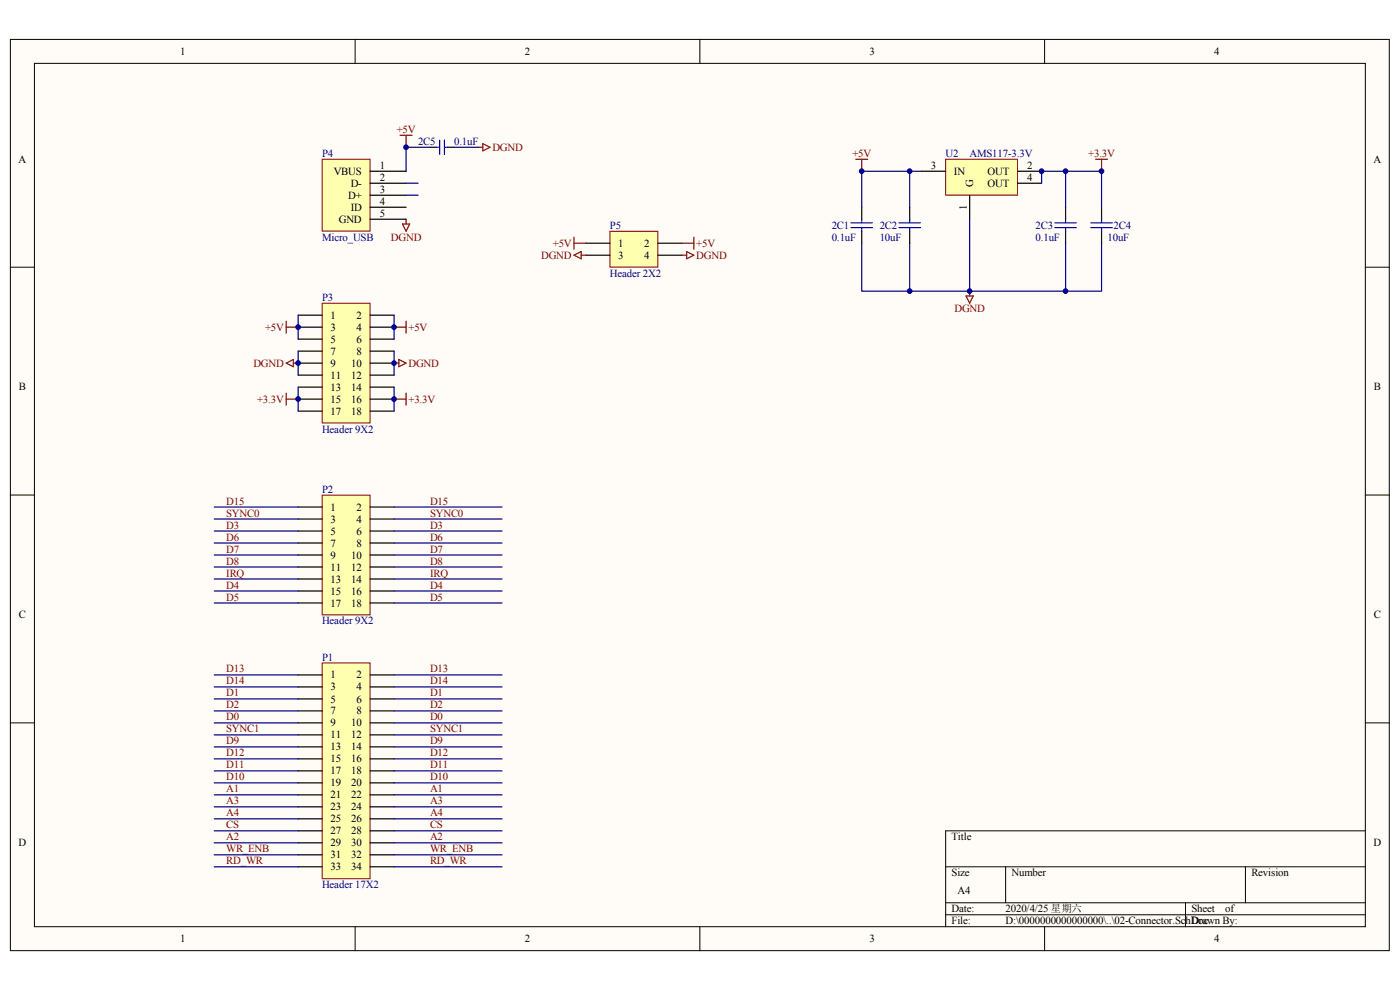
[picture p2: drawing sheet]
<svg xmlns="http://www.w3.org/2000/svg" width="297mm" height="210mm" viewBox="0 0 297 210" stroke-linecap="round" stroke-linejoin="round" font-family="sans-serif">
<path d="M2.2 8.4h292.5v193.3h-292.5z" fill="#fffcf8"/>
<path d="M2.2 8.4h292.5v193.3h-292.5z" fill="none" stroke="#000" stroke-width=".21"/>
<path d="M7.3 13.5h282.3v183.1h-282.3z" fill="#fffcf8"/>
<g fill="none" stroke="#000" stroke-width=".21">
<path d="M7.3 13.4h282.3v183.2h-282.3zM75.3 8.3v5.1M148.5 8.3v5.1M221.6 8.3v5.1M2.2 56.7h5.1M289.7 56.7h5M2.2 105h5.1M289.7 105h5M2.2 153.3h5.1M289.7 153.3h5M289.7 176.2h-89.1v20.4M75.3 196.6v5.1"/>
<path d="M148.5 196.6v5.1M200.6 183.9h89.1M200.6 191.5h89.1M200.6 194h89.1M213.3 183.9v7.6M221.6 196.6v5.1M251.5 191.5v5.1M264.2 183.9v7.6"/>
</g>
<path d="M182.8 44v2.5M182.8 49v2.6M226.1 44v2.5M226.1 49v2.6" fill="none" stroke="#000" stroke-width=".25"/>
<path d="M180.5 48.3h4.6M180.5 47.3h4.6M182.8 46.5v.8M182.8 48.3v.7M223.8 48.3h4.5M223.8 47.3h4.5M226.1 46.5v.8M226.1 48.3v.7" fill="none" stroke="#00f" stroke-width=".25"/>
<path d="M226.1 36.3v7.7M182.8 44v-7.7h10.2v7.7M182.8 51.6v10.2h50.9v-10.2M193 51.6v10.2M226.1 51.6v10.2" fill="none" stroke="#000080" stroke-width=".25"/>
<path d="M181.5 33.8h2.6M182.8 33.8v2.5M232.4 33.8h2.6M233.7 33.8v2.5M204.9 62.8h1.6l-.8 1.5zM205.7 61.8v1" fill="none" stroke="#800000" stroke-width=".25"/>
<path d="M200.6 33.8h15.3v7.6h-15.3z" fill="#ffffb0"/>
<path d="M200.6 33.8h15.3v7.6h-15.3z" fill="none" stroke="#800000" stroke-width=".21"/>
<path d="M91.2 31.2h1.3M95.1 31.2h1.2M195.5 36.3h5.1M215.9 36.3h5.1M215.9 38.9h5.1M193 44v2.5M193 49v2.6M205.7 41.4v5.1M233.7 44v2.5M233.7 49v2.6" fill="none" stroke="#000" stroke-width=".25"/>
<path d="M91.2 31.2h-5.1v5.1M96.3 31.2h5.1M182.8 36.3h.1M193 36.3h2.5M221 38.9v-2.6h12.7v7.7M205.7 46.5v15.3" fill="none" stroke="#000080" stroke-width=".25"/>
<path d="M92.5 31.2h.8M93.3 29.7v3.1M94.3 31.2h.8M94.3 29.7v3.1M190.7 48.3h4.6M190.7 47.3h4.6M193 46.5v.8M193 48.3v.7M231.4 48.3h4.6M231.4 47.3h4.6M233.7 46.5v.8M233.7 48.3v.7" fill="none" stroke="#00f" stroke-width=".25"/>
<path d="M84.9 28.7h2.5M86.1 28.7v2.5M101.4 31.2h1M102.4 30.5l1.6 .7-1.6 .8zM85.4 47.5h1.5l-.8 1.5zM86.1 46.5v1" fill="none" stroke="#800000" stroke-width=".25"/>
<path d="M68.4 33.8h10.1v15.2h-10.1z" fill="#ffffb0"/>
<path d="M68.3 33.8h10.2v15.2h-10.2z" fill="none" stroke="#800000" stroke-width=".21"/>
<path d="M78.5 36.3h7.6M78.5 38.9h7.6M78.5 41.4h7.6M78.5 44h7.6M78.5 46.5h7.6" fill="none" stroke="#000" stroke-width=".25"/>
<path d="M86.1 38.9h2.6M86.1 41.4h2.6" fill="none" stroke="#000080" stroke-width=".25"/>
<path d="M68.4 64.3h10.1v25.4h-10.1z" fill="#ffffb0"/>
<path d="M68.3 64.3h10.2v25.4h-10.2z" fill="none" stroke="#800000" stroke-width=".21"/>
<g fill="none" stroke="#000" stroke-width=".25">
<path d="M63.3 66.9h5M63.3 69.4h5M63.3 71.9h5M63.3 74.5h5M63.3 77h5M63.3 79.6h5M78.5 66.9h5.1M78.5 69.4h5.1M78.5 71.9h5.1M78.5 74.5h5.1M78.5 77h5.1M78.5 79.6h5.1"/>
<path d="M63.3 82.1h5M63.3 84.7h5M63.3 87.2h5M78.5 82.1h5.1M78.5 84.7h5.1M78.5 87.2h5.1"/>
</g>
<path d="M63.3 66.9v5M63.3 74.5v5.1M83.6 66.9v5M83.6 74.5v5.1M63.3 82.1v5.1M83.6 82.1v5.1" fill="none" stroke="#000080" stroke-width=".25"/>
<path d="M60.7 68.1v2.6M60.7 77l1.5-.7v1.5zM60.7 69.4h2.6M62.2 77h1.1M83.6 77h1M83.6 69.4h2.5M84.6 76.3l1.5 .7-1.5 .8zM86.1 68.1v2.6M60.7 83.4v2.5M60.7 84.7h2.6M83.6 84.7h2.5M86.1 83.4v2.5" fill="none" stroke="#800000" stroke-width=".25"/>
<path d="M129.4 49.1h10.2v7.6h-10.2z" fill="#ffffb0"/>
<path d="M129.4 49.1h10.2v7.6h-10.2z" fill="none" stroke="#800000" stroke-width=".21"/>
<path d="M124.3 51.6h5.1M124.3 54.1h5.1M139.6 51.6h5.1M139.6 54.1h5.1" fill="none" stroke="#000" stroke-width=".25"/>
<path d="M121.8 50.3v2.6M121.8 51.6h2.5M121.8 54.1l1.5-.7v1.5zM123.3 54.1h1M144.7 51.6h2.5M144.7 54.1h1M145.7 53.4l1.5 .7-1.5 .8zM147.2 50.3v2.6" fill="none" stroke="#800000" stroke-width=".25"/>
<path d="M68.4 105.1h10.1v25.3h-10.1z" fill="#ffffb0"/>
<path d="M68.3 105h10.2v25.4h-10.2z" fill="none" stroke="#800000" stroke-width=".21"/>
<g fill="none" stroke="#000" stroke-width=".25">
<path d="M63.3 107.6h5M63.3 110.1h5M63.3 112.6h5M63.3 115.2h5M63.3 117.7h5M78.5 107.6h5.1M78.5 110.1h5.1M78.5 112.6h5.1M78.5 115.2h5.1M78.5 117.7h5.1M63.3 120.3h5M63.3 122.8h5"/>
<path d="M63.3 125.4h5M63.3 127.9h5M78.5 120.3h5.1M78.5 122.8h5.1M78.5 125.4h5.1M78.5 127.9h5.1"/>
</g>
<path d="M68.4 140.7h10.1v45.7h-10.1z" fill="#ffffb0"/>
<path d="M68.3 140.6h10.2v45.8h-10.2z" fill="none" stroke="#800000" stroke-width=".21"/>
<g fill="none" stroke="#000" stroke-width=".25">
<path d="M63.3 143.2h5M63.3 145.7h5M63.3 148.3h5M63.3 150.8h5M63.3 153.3h5M63.3 155.9h5M63.3 158.4h5M78.5 143.2h5.1M78.5 145.7h5.1M78.5 148.3h5.1M78.5 150.8h5.1M78.5 153.3h5.1"/>
<path d="M78.5 155.9h5.1M78.5 158.4h5.1M63.3 161h5M63.3 163.5h5M63.3 166.1h5M63.3 168.6h5M63.3 171.1h5M63.3 173.7h5M63.3 176.2h5M63.3 178.8h5M78.5 161h5.1M78.5 163.5h5.1"/>
<path d="M78.5 166.1h5.1M78.5 168.6h5.1M78.5 171.1h5.1M78.5 173.7h5.1M78.5 176.2h5.1M78.5 178.8h5.1M63.3 181.3h5M63.3 183.9h5M78.5 181.3h5.1M78.5 183.9h5.1"/>
</g>
<g fill="none" stroke="#000080" stroke-width=".25">
<path d="M45.4 107.6h17.9M45.4 110.1h17.9M45.4 112.6h17.9M45.4 115.2h17.9M45.4 117.7h17.9M83.6 107.6h22.9M83.6 110.1h22.9M83.6 112.6h22.9M83.6 115.2h22.9M83.6 117.7h22.9M45.4 120.3h17.9M45.4 122.8h17.9"/>
<path d="M45.4 125.4h17.9M45.4 127.9h17.9M83.6 120.3h22.9M83.6 122.8h22.9M83.6 125.4h22.9M83.6 127.9h22.9M45.4 145.7h17.9M45.4 148.3h17.9M45.4 150.8h17.9M45.4 153.3h17.9M45.4 155.9h17.9M45.4 158.4h17.9"/>
<path d="M45.4 143.2h17.9M83.6 145.7h22.9M83.6 148.3h22.9M83.6 150.8h22.9M83.6 153.3h22.9M83.6 155.9h22.9M83.6 158.4h22.9M83.6 143.2h22.9M45.4 161h17.9M45.4 166.1h17.9M45.4 168.6h17.9M45.4 171.1h17.9"/>
<path d="M45.4 173.7h17.9M45.4 176.2h17.9M45.4 178.8h17.9M45.4 163.5h17.9M83.6 161h22.9M83.6 166.1h22.9M83.6 168.6h22.9M83.6 171.1h22.9M83.6 173.7h22.9M83.6 176.2h22.9M83.6 178.8h22.9M83.6 163.5h22.9"/>
<path d="M45.4 181.3h17.9M45.4 183.9h17.9M83.6 181.3h22.9M83.6 183.9h22.9"/>
</g>
<g fill="#000080" stroke="#000080" stroke-width=".21">
<circle cx="63.2" cy="84.6" r=".5"/>
<circle cx="63.2" cy="77" r=".5"/>
<circle cx="63.2" cy="69.4" r=".5"/>
<circle cx="83.6" cy="84.6" r=".5"/>
<circle cx="83.6" cy="77" r=".5"/>
<circle cx="83.6" cy="69.4" r=".5"/>
<circle cx="86.1" cy="31.2" r=".5"/>
<circle cx="182.8" cy="36.3" r=".5"/>
<circle cx="193" cy="61.8" r=".5"/>
<circle cx="193" cy="36.3" r=".5"/>
<circle cx="205.7" cy="61.8" r=".5"/>
<circle cx="221" cy="36.3" r=".5"/>
<circle cx="226" cy="61.8" r=".5"/>
<circle cx="226" cy="36.3" r=".5"/>
<circle cx="233.7" cy="36.3" r=".5"/>
</g>
<g font-size="2.3">
<text x="38.2" y="11.6">1</text>
<text x="111.4" y="11.6">2</text>
<text x="184.5" y="11.6">3</text>
<text x="257.6" y="11.6">4</text>
<text x="4" y="34.5">A</text>
<text x="80.6" y="35.8">1</text>
<text x="197.5" y="35.8">3</text>
<text x="217.9" y="35.8">2</text>
<text x="291.4" y="34.5">A</text>
<text x="70.8" y="37.1">VBUS</text>
<text x="74.4" y="39.6">D-</text>
<text x="80.6" y="38.4">2</text>
<text x="80.6" y="40.9">3</text>
<text x="202.4" y="37.1">IN</text>
<text x="206.4" y="39.6" transform="rotate(-90 206.4 39.6)">G</text>
<text x="209.5" y="37.1">OUT</text>
<text x="209.5" y="39.6">OUT</text>
<text x="217.9" y="38.4">4</text>
<text x="71.9" y="47.3">GND</text>
<text x="73.9" y="42.2">D+</text>
<text x="74.4" y="44.7">ID</text>
<text x="80.6" y="43.4">4</text>
<text x="80.6" y="46">5</text>
<text x="205.1" y="44.6" transform="rotate(-90 205.1 44.6)">1</text>
<text x="131.2" y="52.4">1</text>
<text x="136.7" y="52.4">2</text>
<text x="131.2" y="54.9">3</text>
<text x="136.7" y="54.9">4</text>
<text x="70.1" y="67.6">1</text>
<text x="70.1" y="70.2">3</text>
<text x="75.6" y="67.6">2</text>
<text x="75.6" y="70.2">4</text>
<text x="70.1" y="72.7">5</text>
<text x="70.1" y="75.2">7</text>
<text x="70.1" y="77.8">9</text>
<text x="74.5" y="77.8">10</text>
<text x="75.6" y="72.7">6</text>
<text x="75.6" y="75.2">8</text>
<text x="4" y="82.8">B</text>
<text x="70.1" y="80.3">11</text>
<text x="70.1" y="82.9">13</text>
<text x="74.5" y="80.3">12</text>
<text x="74.5" y="82.9">14</text>
<text x="291.4" y="82.8">B</text>
<text x="70.1" y="85.4">15</text>
<text x="70.1" y="88">17</text>
<text x="74.5" y="85.4">16</text>
<text x="74.5" y="88">18</text>
<text x="70.1" y="108.3">1</text>
<text x="70.1" y="110.9">3</text>
<text x="70.1" y="113.4">5</text>
<text x="75.6" y="108.3">2</text>
<text x="75.6" y="110.9">4</text>
<text x="75.6" y="113.4">6</text>
<text x="70.1" y="115.9">7</text>
<text x="70.1" y="118.5">9</text>
<text x="74.5" y="118.5">10</text>
<text x="75.6" y="115.9">8</text>
<text x="70.1" y="121">11</text>
<text x="70.1" y="123.6">13</text>
<text x="74.5" y="121">12</text>
<text x="74.5" y="123.6">14</text>
<text x="4" y="131.2">C</text>
<text x="70.1" y="126.1">15</text>
<text x="70.1" y="128.7">17</text>
<text x="74.5" y="126.1">16</text>
<text x="74.5" y="128.7">18</text>
<text x="291.4" y="131.2">C</text>
<text x="70.1" y="143.9">1</text>
<text x="75.6" y="143.9">2</text>
<text x="70.1" y="146.5">3</text>
<text x="70.1" y="149">5</text>
<text x="75.6" y="146.5">4</text>
<text x="75.6" y="149">6</text>
<text x="70.1" y="151.6">7</text>
<text x="70.1" y="154.1">9</text>
<text x="74.5" y="154.1">10</text>
<text x="75.6" y="151.6">8</text>
<text x="70.1" y="156.6">11</text>
<text x="70.1" y="159.2">13</text>
<text x="70.1" y="161.7">15</text>
<text x="74.5" y="156.6">12</text>
<text x="74.5" y="159.2">14</text>
<text x="74.5" y="161.7">16</text>
<text x="70.1" y="164.3">17</text>
<text x="70.1" y="166.8">19</text>
<text x="74.5" y="164.3">18</text>
<text x="74.5" y="166.8">20</text>
<text x="70.1" y="169.4">21</text>
<text x="70.1" y="171.9">23</text>
<text x="74.5" y="169.4">22</text>
<text x="74.5" y="171.9">24</text>
<text x="4" y="179.5">D</text>
<text x="70.1" y="174.4">25</text>
<text x="70.1" y="177">27</text>
<text x="70.1" y="179.5">29</text>
<text x="74.5" y="174.4">26</text>
<text x="74.5" y="177">28</text>
<text x="74.5" y="179.5">30</text>
<text x="201.9" y="178.2">Title</text>
<text x="291.4" y="179.5">D</text>
<text x="70.1" y="182.1">31</text>
<text x="70.1" y="184.6">33</text>
<text x="74.5" y="182.1">32</text>
<text x="74.5" y="184.6">34</text>
<text x="201.9" y="185.8">Size</text>
<text x="214.6" y="185.8">Number</text>
<text x="265.5" y="185.8">Revision</text>
<text x="203.1" y="189.7">A4</text>
<text x="201.9" y="193.5">Date:</text>
<text x="201.9" y="196">File:</text>
<text x="213.3" y="193.5">2020/4/25 星期六</text>
<text x="213.3" y="196">D:\0000000000000000\..\02-Connector.SchDoc</text>
<text x="252.8" y="193.5">Sheet</text>
<text x="254.3" y="196">rawn By:</text>
<text x="259.9" y="193.5">of</text>
<text x="38.2" y="199.9">1</text>
<text x="111.4" y="199.9">2</text>
<text x="184.5" y="199.9">3</text>
<text x="257.6" y="199.9">4</text>
</g>
<g font-size="2.3" fill="#800000">
<text x="84.2" y="28.2">+5V</text>
<text x="104.5" y="32">DGND</text>
<text x="180.8" y="33.3">+5V</text>
<text x="230.9" y="33.3">+3.3V</text>
<text x="82.9" y="51">DGND</text>
<text x="117.3" y="52.4">+5V</text>
<text x="147.7" y="52.4">+5V</text>
<text x="114.8" y="54.9">DGND</text>
<text x="147.7" y="54.9">DGND</text>
<text x="56.2" y="70.2">+5V</text>
<text x="86.7" y="70.2">+5V</text>
<text x="202.5" y="66.3">DGND</text>
<text x="53.8" y="77.8">DGND</text>
<text x="86.7" y="77.8">DGND</text>
<text x="54.5" y="85.4">+3.3V</text>
<text x="86.7" y="85.4">+3.3V</text>
<text x="48" y="107">D15</text>
<text x="91.2" y="107">D15</text>
<text x="48" y="109.6">SYNC0</text>
<text x="48" y="112.1">D3</text>
<text x="91.2" y="109.6">SYNC0</text>
<text x="91.2" y="112.1">D3</text>
<text x="48" y="114.7">D6</text>
<text x="48" y="119.7">D8</text>
<text x="48" y="117.2">D7</text>
<text x="91.2" y="114.7">D6</text>
<text x="91.2" y="119.7">D8</text>
<text x="91.2" y="117.2">D7</text>
<text x="48" y="122.3">IRQ</text>
<text x="48" y="124.8">D4</text>
<text x="91.2" y="122.3">IRQ</text>
<text x="91.2" y="124.8">D4</text>
<text x="48" y="127.4">D5</text>
<text x="91.2" y="127.4">D5</text>
<text x="48" y="142.6">D13</text>
<text x="91.2" y="142.6">D13</text>
<text x="48" y="145.2">D14</text>
<text x="48" y="147.7">D1</text>
<text x="91.2" y="145.2">D14</text>
<text x="91.2" y="147.7">D1</text>
<text x="48" y="150.3">D2</text>
<text x="48" y="155.4">SYNC1</text>
<text x="48" y="152.8">D0</text>
<text x="91.2" y="155.4">SYNC1</text>
<text x="91.2" y="152.8">D0</text>
<text x="91.2" y="150.3">D2</text>
<text x="48" y="160.4">D12</text>
<text x="48" y="157.9">D9</text>
<text x="91.2" y="160.4">D12</text>
<text x="91.2" y="157.9">D9</text>
<text x="48" y="163">D11</text>
<text x="48" y="165.5">D10</text>
<text x="91.2" y="163">D11</text>
<text x="91.2" y="165.5">D10</text>
<text x="48" y="173.2">A4</text>
<text x="48" y="170.6">A3</text>
<text x="48" y="168.1">A1</text>
<text x="91.2" y="173.2">A4</text>
<text x="91.2" y="170.6">A3</text>
<text x="91.2" y="168.1">A1</text>
<text x="48" y="175.7">CS</text>
<text x="48" y="178.3">A2</text>
<text x="91.2" y="175.7">CS</text>
<text x="91.2" y="178.3">A2</text>
<text x="48" y="183.3">RD_WR</text>
<text x="48" y="180.8">WR_ENB</text>
<text x="91.2" y="183.3">RD_WR</text>
<text x="91.2" y="180.8">WR_ENB</text>
</g>
<g font-size="2.3" fill="#000080">
<text x="68.3" y="33.3">P4</text>
<text x="88.7" y="30.7">2C5</text>
<text x="96.3" y="30.7">0.1uF</text>
<text x="200.6" y="33.3">U2</text>
<text x="205.7" y="33.3">AMS117-3.3V</text>
<text x="68.3" y="51.1">Micro_USB</text>
<text x="129.4" y="48.5">P5</text>
<text x="176.4" y="48.5">2C1</text>
<text x="176.4" y="51.1">0.1uF</text>
<text x="186.6" y="48.5">2C2</text>
<text x="186.6" y="51.1">10uF</text>
<text x="219.7" y="48.5">2C3</text>
<text x="219.7" y="51.1">0.1uF</text>
<text x="234.9" y="51.1">10uF</text>
<text x="236.2" y="48.5">2C4</text>
<text x="129.4" y="58.7">Header 2X2</text>
<text x="68.3" y="63.8">P3</text>
<text x="68.3" y="91.8">Header 9X2</text>
<text x="68.3" y="104.5">P2</text>
<text x="68.3" y="132.5">Header 9X2</text>
<text x="68.3" y="140.1">P1</text>
<text x="68.3" y="188.4">Header 17X2</text>
</g>
</svg>
